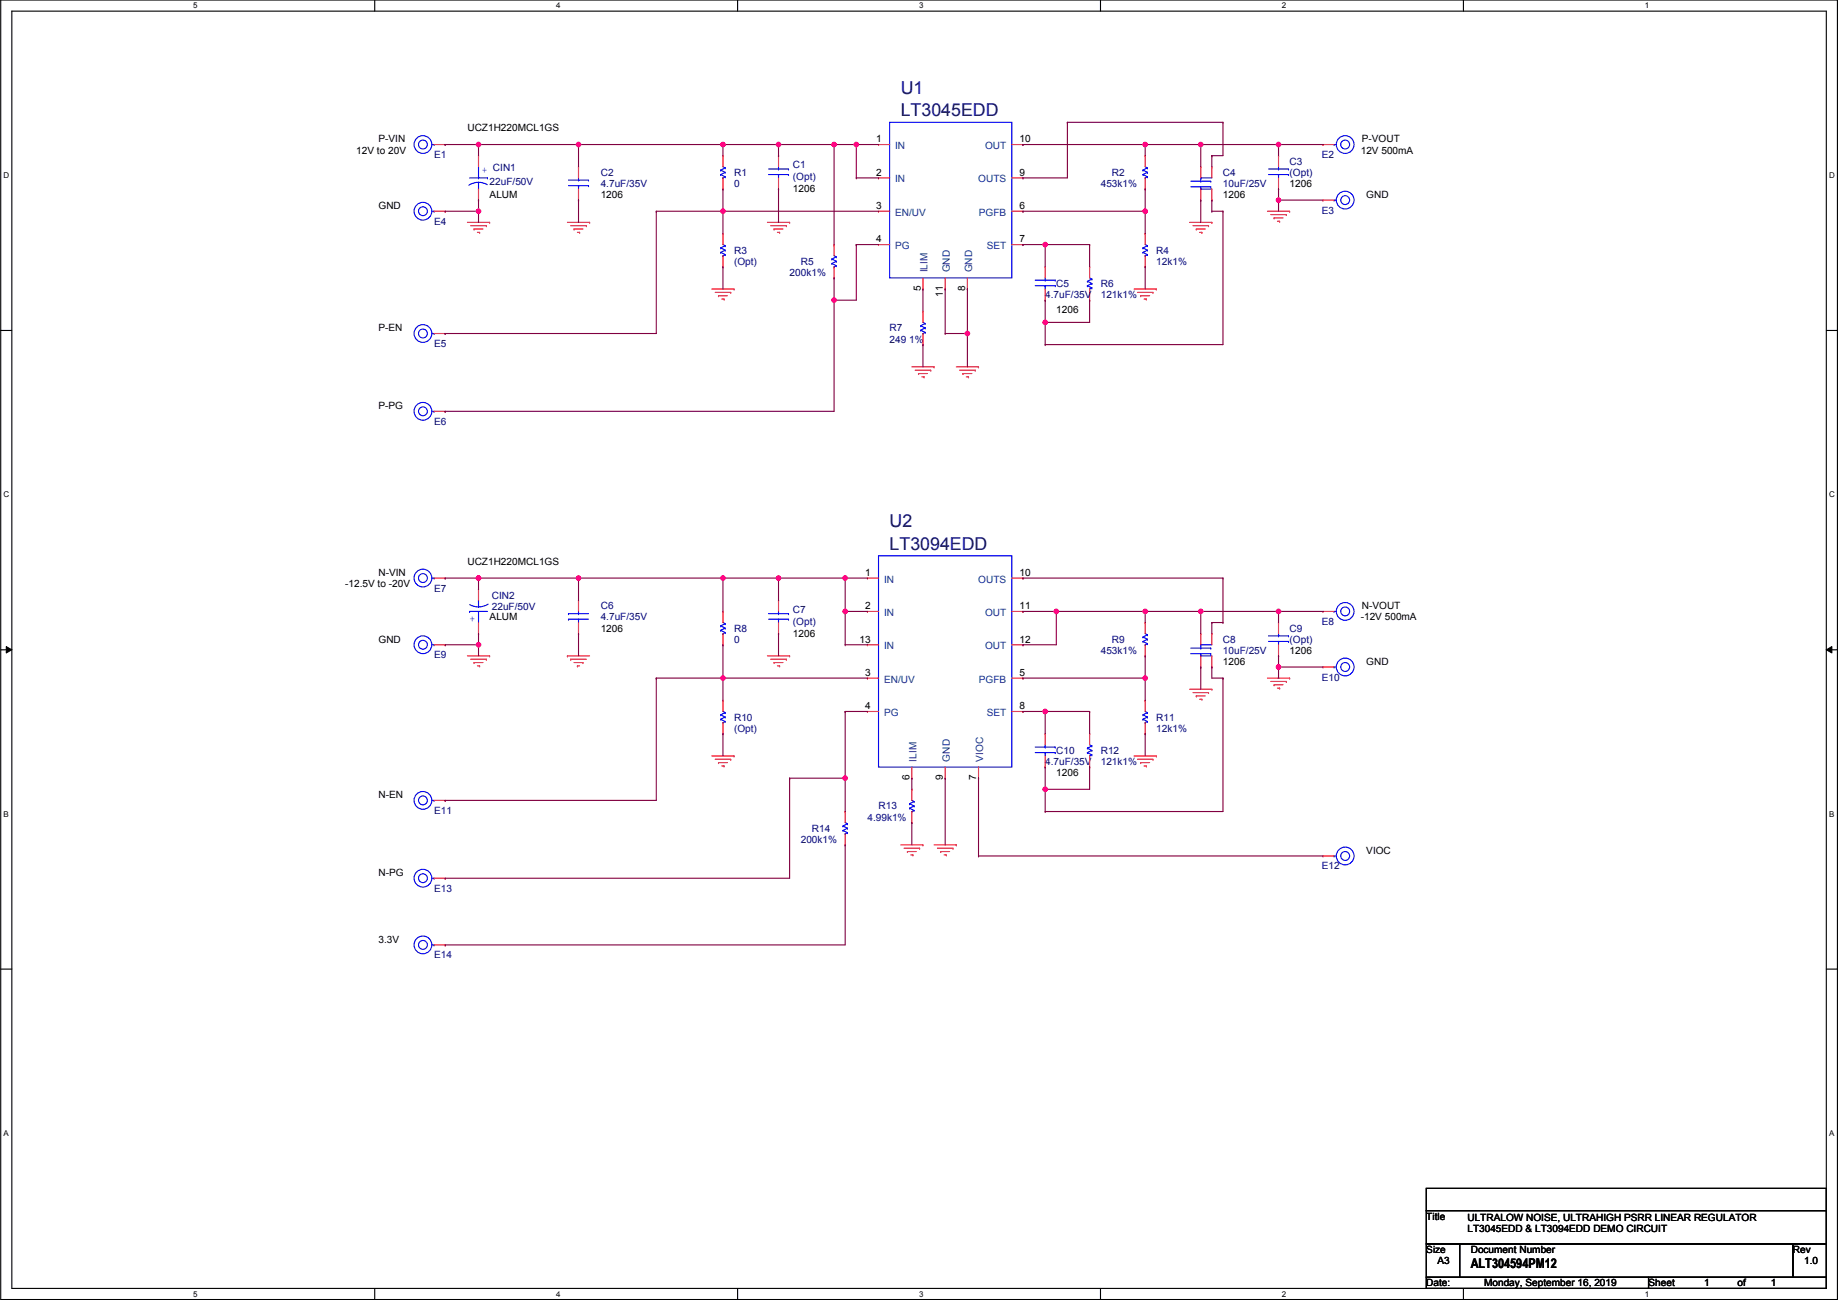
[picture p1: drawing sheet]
<svg xmlns="http://www.w3.org/2000/svg" width="420mm" height="297mm" viewBox="0 0 420 297" stroke-linecap="round" stroke-linejoin="round" font-family="sans-serif">
<path d="M.2 0h419.8v296.9h-419.8zM2.7 2.5h414.8v291.9h-414.8z" fill="none" stroke="#000" stroke-width=".25"/>
<g fill="#fff">
<path d="M44.2 .3h1v2h-1z"/>
<path d="M44.2 294.6h1v2.1h-1z"/>
</g>
<path d="M85.7 0v2.5M85.7 294.4v2.5" fill="none" stroke="#000" stroke-width=".25"/>
<g fill="#fff">
<path d="M127.1 .3h1v2h-1z"/>
<path d="M127.1 294.6h1v2.1h-1z"/>
</g>
<path d="M168.6 0v2.5M168.6 294.4v2.5" fill="none" stroke="#000" stroke-width=".25"/>
<g fill="#fff">
<path d="M210.1 .3h1v2h-1z"/>
<path d="M210.1 294.6h1v2.1h-1z"/>
</g>
<path d="M251.6 0v2.5M251.6 294.4v2.5" fill="none" stroke="#000" stroke-width=".25"/>
<g fill="#fff">
<path d="M293 .3h1.1v2h-1.1z"/>
<path d="M293 294.6h1.1v2.1h-1.1z"/>
</g>
<path d="M334.5 0v2.5M334.5 294.4v2.5" fill="none" stroke="#000" stroke-width=".25"/>
<g fill="#fff">
<path d="M376 .3h1v2h-1z"/>
<path d="M376 294.6h1v2.1h-1z"/>
<path d="M.8 39h1.3v2.1h-1.3z"/>
<path d="M418.1 39h1.3v2.1h-1.3z"/>
<path d="M.8 112h1.3v2h-1.3z"/>
<path d="M418.1 112h1.3v2h-1.3z"/>
</g>
<path d="M.2 75.5h2.5M417.5 75.5h2.5" fill="none" stroke="#000" stroke-width=".25"/>
<g fill="#fff">
<path d="M.8 184.9h1.2v2.1h-1.2z"/>
<path d="M418.1 184.9h1.2v2.1h-1.2z"/>
</g>
<path d="M.2 148.5h2.5M417.5 148.5h2.5" fill="none" stroke="#000" stroke-width=".25"/>
<path d="M1.4 147.7l1.3 .8-1.3 .7zM417.5 148.5l1.3-.8v1.5z" fill="#000"/>
<path d="M1.4 147.7l1.3 .8-1.3 .7zM417.5 148.5l1.3-.8v1.5z" fill="none" stroke="#000" stroke-width=".23"/>
<g fill="#fff">
<path d="M.8 257.9h1.2v2h-1.2z"/>
<path d="M418.1 257.9h1.2v2h-1.2z"/>
</g>
<path d="M.2 221.4h2.5M417.5 221.4h2.5M326 271.5h91.5v5.1h-91.5zM326 276.6h91.5v7.6h-91.5zM326 284.2h7.7v7.7h-7.7zM326 291.9h50.8v2.5h-50.8zM333.7 284.2h76.2v7.7h-76.2zM376.8 291.9h40.7v2.5h-40.7zM409.9 284.2h7.6v7.7h-7.6z" fill="none" stroke="#000" stroke-width=".25"/>
<g fill="none" stroke="#f00" stroke-width=".25">
<path d="M99.2 33h2.6M101.8 33h.1M109.4 35.6h.1M109.4 35.6v2.5M132.2 38.1h.1M132.2 38.1v2.5M165.3 35.6h.1M165.3 35.6v2.5M178 35.6h.1M178 35.6v2.5M200.8 33h.1M200.8 33h2.6"/>
<path d="M231.3 33h2.5M233.8 33h.1M261.8 35.6h.1M261.8 35.6v2.5M274.5 38.1h.1M274.5 38.1v2.5M277 38.1h.1M277 38.1v2.5M292.3 35.6h.1M292.3 35.6v2.5M302.4 33h.1M302.4 33h2.6"/>
<path d="M99.2 48.3h2.6M101.8 48.3h.1M106.8 50.8h5.1M107.6 51.6h3.6M108.4 52.3h.1M108.4 52.3h2M109.1 53.1h.5M109.4 45.7h.1M109.4 43.2v2.5M109.6 53.1h.1M111.2 51.6h.1M111.9 50.8h.1"/>
<path d="M129.7 50.8h5.1M130.5 51.6h3.5M131.2 52.3h.1M131.2 52.3h2.1M132 53.1h.5M132.2 45.7h.1M132.2 43.2v2.5M132.5 53.1h.1M134 51.6h.1M134.8 50.8h.1M165.3 53.3h.1M165.3 43.2h.1"/>
<path d="M165.3 40.6v2.6M165.3 53.3v2.6M165.3 58.4v2.6M175.4 50.8h5.1M176.2 51.6h3.5M176.9 52.3h.1M176.9 52.3h2.1M177.7 53.1h.5M178 43.2h.1M178 40.6v2.6M178.2 53.1h.1M179.7 51.6h.1"/>
<path d="M180.5 50.8h.1M190.7 55.9h.1M190.7 55.9v2.5M200.8 40.6h.1M200.8 48.3h.1M200.8 55.9h.1M200.8 48.3h2.6M200.8 40.6h2.6M200.8 55.9h2.6M231.3 48.3h2.5M231.3 40.6h2.5M231.3 55.9h2.5"/>
<path d="M233.8 40.6h.1M233.8 55.9h.1M233.8 48.3h.1M261.8 53.3h.1M261.8 43.2h.1M261.8 40.6v2.6M261.8 53.3v2.6M261.8 58.4v2.6M271.9 50.8h5.1M272.7 51.6h3.6M273.5 52.3h.1M273.5 52.3h2"/>
<path d="M274.2 53.1h.5M274.5 45.7h.1M274.5 43.2v2.5M274.7 53.1h.1M276.3 51.6h.1M277 50.8h.1M277 45.7h.1M277 43.2v2.5M289.7 48.3h5.1M290.5 49h3.5M291.2 49.8h.1M291.2 49.8h2.1"/>
<path d="M292 50.6h.5M292.3 43.2h.1M292.3 40.6v2.6M292.5 50.6h.1M294 49h.1M294.8 48.3h.1M302.4 45.7h.1M302.4 45.7h2.6M99.2 76.2h2.6M101.8 76.2h.1M162.7 66h5.1M163.5 66.8h3.5"/>
<path d="M164.2 67.6h.1M164.2 67.6h2.1M165 68.3h.5M165.3 61h.1M165.5 68.3h.1M167 66.8h.1M167.8 66h.1M190.7 63.5h.1M190.7 61v2.5M211 71.1h.1M211 78.7h.1M211 66h.1"/>
<path d="M211 63.5v2.5M211 71.1v2.6M211 76.2v2.5M216.1 66h.1M216.1 63.5v2.5M221.1 66h.1M221.1 63.5v2.5M238.9 61h.1M238.9 68.6h.1M238.9 61v2.5M238.9 66v2.6M249.1 61h.1"/>
<path d="M249.1 68.6h.1M249.1 61v2.5M249.1 66v2.6M259.2 66h5.1M260 66.8h3.6M260.8 67.6h.1M260.8 67.6h2M261.5 68.3h.5M261.8 61h.1M262 68.3h.1M263.6 66.8h.1M264.3 66h.1"/>
<path d="M99.2 94h2.6M101.8 94h.1M208.4 83.8h5.1M209.2 84.6h3.6M210 85.4h.1M210 85.4h2M210.7 86.1h.5M211.2 86.1h.1M212.8 84.6h.1M213.5 83.8h.1M218.6 83.8h5.1M219.4 84.6h3.5"/>
<path d="M220.1 85.4h.1M220.1 85.4h2.1M220.9 86.1h.5M221.4 86.1h.1M222.9 84.6h.1M223.7 83.8h.1M99.2 132.1h2.6M101.8 132.1h.1M109.4 134.6h.1M109.4 134.6v2.6M132.2 137.2h.1M132.2 137.2v2.5"/>
<path d="M165.3 139.7h.1M165.3 139.7v2.5M178 137.2h.1M178 137.2v2.5M198.3 132.1h.1M198.3 139.7h.1M198.3 139.7h2.5M198.3 132.1h2.5M231.3 139.7h2.5M231.3 132.1h2.5M233.8 132.1h.1M233.8 139.7h.1"/>
<path d="M302.4 139.7h.1M302.4 139.7h2.6M99.2 147.3h2.6M101.8 147.3h.1M106.8 149.9h5.1M107.6 150.6h3.6M108.4 151.4h.1M108.4 151.4h2M109.1 152.2h.5M109.4 144.8h.1M109.4 142.2v2.6M109.6 152.2h.1"/>
<path d="M111.2 150.6h.1M111.9 149.9h.1M129.7 149.9h.1M129.7 149.9h5.1M130.5 150.6h.1M130.5 150.6h3.5M131.2 151.4h2.1M132 152.2h.1M132 152.2h.5M132.2 144.8h.1M132.2 142.2v2.6M133.3 151.4h.1"/>
<path d="M165.3 147.3h.1M165.3 144.8v2.5M175.4 149.9h5.1M176.2 150.6h3.5M176.9 151.4h.1M176.9 151.4h2.1M177.7 152.2h.5M178 144.8h.1M178 142.2v2.6M178.2 152.2h.1M179.7 150.6h.1M180.5 149.9h.1"/>
<path d="M198.3 154.9h.1M198.3 147.3h.1M198.3 154.9h2.5M198.3 147.3h2.5M231.3 154.9h2.5M231.3 147.3h2.5M233.8 147.3h.1M233.8 154.9h.1M261.8 142.2h.1M261.8 149.9h.1M261.8 142.2v2.6M261.8 147.3v2.6"/>
<path d="M271.9 157.5h5.1M272.7 158.2h3.6M273.5 159h.1M273.5 159h2M274.2 159.8h.5M274.5 152.4h.1M274.5 144.8h.1M274.5 144.8v2.5M274.5 149.9v2.5M274.7 159.8h.1M276.3 158.2h.1M277 157.5h.1"/>
<path d="M277 152.4h.1M277 144.8h.1M277 144.8v2.5M277 149.9v2.5M289.7 154.9h5.1M290.5 155.7h3.5M291.2 156.5h.1M291.2 156.5h2.1M292 157.2h.5M292.3 142.2h.1M292.3 149.9h.1M292.3 142.2v2.6"/>
<path d="M292.3 147.3v2.6M292.5 157.2h.1M294 155.7h.1M294.8 154.9h.1M302.4 152.4h.1M302.4 152.4h2.6M162.7 172.7h5.1M163.5 173.5h3.5M164.2 174.3h.1M164.2 174.3h2.1M165 175h.5M165.3 160h.1"/>
<path d="M165.3 167.6h.1M165.3 160v2.6M165.3 165.1v2.5M165.5 175h.1M167 173.5h.1M167.8 172.7h.1M198.3 162.6h.1M198.3 162.6h2.5M208.4 177.8h.1M208.4 175.3v2.5M216.1 177.8h.1M216.1 175.3v2.5"/>
<path d="M223.7 177.8h.1M223.7 175.3v2.5M231.3 162.6h2.5M233.8 162.6h.1M238.9 167.6h.1M238.9 175.3h.1M238.9 167.6v2.6M238.9 172.7v2.6M249.1 167.6h.1M249.1 175.3h.1M249.1 167.6v2.6M249.1 172.7v2.6"/>
<path d="M259.2 172.7h5.1M260 173.5h3.6M260.8 174.3h.1M260.8 174.3h2M261.5 175h.5M261.8 160h.1M261.8 167.6h.1M261.8 160v2.6M261.8 165.1v2.5M262 175h.1M263.6 173.5h.1M264.3 172.7h.1"/>
<path d="M99.2 182.9h2.6M101.8 182.9h.1M193.2 185.4h.1M193.2 193h.1M193.2 185.4v2.6M193.2 190.5v2.5M205.9 193h5.1M206.7 193.8h3.5M207.4 194.6h.1M207.4 194.6h2.1M208.2 195.3h.5M208.4 180.3h.1"/>
<path d="M208.4 188h.1M208.4 180.3v2.6M208.4 185.4v2.6M208.7 195.3h.1M210.2 193.8h.1M211 193h.1M213.5 193h5.1M214.3 193.8h3.5M215 194.6h.1M215 194.6h2.1M215.8 195.3h.5M216.3 195.3h.1"/>
<path d="M217.8 193.8h.1M218.6 193h.1M302.4 195.6h.1M302.4 195.6h2.6M99.2 215.9h2.6M99.2 200.7h2.6M101.8 215.9h.1M101.8 200.7h.1"/>
</g>
<g fill="none" stroke="#00f" stroke-width=".25">
<path d="M98.7 33h.5M99.2 33h.1M109.4 38.1v2.5M164.8 38.9h.1M164.8 39.9h.1M164.8 38.9l1 .5M164.8 39.9l1 .5M165.3 38.1l.5 .3M165.8 38.4h.1M165.8 39.4h.1M165.8 38.4l-1 .5M165.8 39.4l-1 .5"/>
<path d="M175.7 39.9h4.6M175.7 38.6h4.6M178 38.6h.1M178 39.9h.1M178 38.1v.5M178 39.9v.7M180.3 39.9h.1M180.3 38.6h.1M203.4 27.9h27.9v35.6h-27.9zM261.3 38.9h.1M261.3 39.9h.1M261.3 38.9l1 .5"/>
<path d="M261.3 39.9l1 .5M261.8 38.1l.5 .3M262.3 38.4h.1M262.3 39.4h.1M262.3 38.4l-1 .5M262.3 39.4l-1 .5M290 39.9h4.6M290 38.6h4.6M292.3 38.6h.1M292.3 39.9h.1M292.3 38.1v.5M292.3 39.9v.7"/>
<path d="M294.6 39.9h.1M294.6 38.6h.1M305 33h.1M305 33h.5M98.7 48.3h.5M99.2 48.3h.1M107.4 40.6h4M109.4 43.2h.1M109.4 40.6h.1M109.4 41.7l1.2 .2 .8 .3M109.4 41.7l-1.4 .2-.8 .4M109.4 41.7v1.5"/>
<path d="M111.4 40.6h.1M130 42.4h4.5M130 41.2h4.5M132.2 41.2h.1M132.2 42.4h.1M132.2 40.6v.6M132.2 42.4v.8M134.5 42.4h.1M134.5 41.2h.1M164.8 56.6h.1M164.8 57.7h.1M164.8 56.6l1 .6"/>
<path d="M164.8 57.7l1 .5M165.3 58.4h.1M165.3 40.6h.1M165.3 55.9l.5 .2M165.8 56.1h.1M165.8 57.2h.1M165.8 58.2h.1M165.8 40.4h.1M165.8 56.1l-1 .5M165.8 57.2l-1 .5M165.8 58.2l-.5 .2M165.8 40.4l-.5 .2"/>
<path d="M190.2 59.2h.1M190.2 59.2l1 .5M190.7 58.4l.5 .3M191.2 58.7h.1M191.2 59.7h.1M191.2 58.7l-1 .5M191.2 59.7l-1 .5M261.3 56.6h.1M261.3 57.7h.1M261.3 56.6l1 .6M261.3 57.7l1 .5M261.8 58.4h.1"/>
<path d="M261.8 40.6h.1M261.8 55.9l.5 .2M262.3 56.1h.1M262.3 57.2h.1M262.3 58.2h.1M262.3 40.4h.1M262.3 56.1l-1 .5M262.3 57.2l-1 .5M262.3 58.2l-.5 .2M262.3 40.4l-.5 .2M272.2 41.4h4.6M272.2 42.7h4.6"/>
<path d="M274.5 42.7h.1M274.5 41.4h.1M274.5 43.2h.1M274.5 40.6h.1M274.5 40.6h2.5M274.5 40.6v.8M274.5 42.7v.5M274.5 43.2h2.5M276.8 41.4h.1M276.8 42.7h.1M305 45.7h.1M305 45.7h.5"/>
<path d="M98.7 76.2h.5M99.2 76.2h.1M190.2 60.2h.1M190.2 60.2l1 .5M190.7 61h.1M191.2 60.7h.1M191.2 60.7l-.5 .3M210.5 74.4h.1M210.5 75.4h.1M210.5 74.4l1 .5M210.5 75.4l1 .6M211 76.2h.1"/>
<path d="M211 73.7l.5 .2M211.5 73.9h.1M211.5 74.9h.1M211.5 76h.1M211.5 73.9l-1 .5M211.5 74.9l-1 .5M211.5 76l-.5 .2M236.6 65.3h4.6M236.6 64h4.6M238.9 64h.1M238.9 65.3h.1M238.9 63.5v.5"/>
<path d="M238.9 65.3v.7M241.2 65.3h.1M241.2 64h.1M248.6 64.3h.1M248.6 65.3h.1M248.6 64.3l1 .5M248.6 65.3l1 .5M249.1 66h.1M249.1 63.5l.5 .3M249.6 63.8h.1M249.6 64.8h.1M249.6 65.8h.1"/>
<path d="M249.6 63.8l-1 .5M249.6 64.8l-1 .5M249.6 65.8l-.5 .2M98.7 94h.5M99.2 94h.1M98.7 132.1h.5M99.2 132.1h.1M107.4 139.7h.1M107.4 139.7h4M107.4 138.1l1.1 .5 .9 .1M109.4 137.2h.1M109.4 139.7h.1"/>
<path d="M109.4 137.2v1.5M109.4 139.7v2.5M111.6 138l-.9 .4-1.3 .3M132.2 139.7v.5M178 139.7v.5M200.8 127h30.5v48.3h-30.5zM305 139.7h.1M305 139.7h.5M98.7 147.3h.5M99.2 147.3h.1M130 141.5h.1M130 140.2h.1"/>
<path d="M130 141.5h4.5M130 140.2h4.5M132.2 140.2h.1M132.2 141.5h.1M132.2 141.5v.7M164.8 143h.1M164.8 144h.1M164.8 143l1 .5M164.8 144l1 .5M165.3 144.8h.1M165.3 142.2l.5 .3M165.8 142.5h.1"/>
<path d="M165.8 143.5h.1M165.8 144.5h.1M165.8 142.5l-1 .5M165.8 143.5l-1 .5M165.8 144.5l-.5 .3M175.7 141.5h4.6M175.7 140.2h4.6M178 140.2h.1M178 141.5h.1M178 141.5v.7M180.3 141.5h.1M180.3 140.2h.1"/>
<path d="M261.3 145.5h.1M261.3 146.6h.1M261.3 145.5l1 .6M261.3 146.6l1 .5M261.8 147.3h.1M261.8 144.8l.5 .2M262.3 145h.1M262.3 146.1h.1M262.3 147.1h.1M262.3 145l-1 .5M262.3 146.1l-1 .5M262.3 147.1l-.5 .2"/>
<path d="M272.2 148.1h4.6M272.2 149.4h4.6M274.5 149.4h.1M274.5 148.1h.1M274.5 149.9h.1M274.5 147.3h.1M274.5 147.3h2.5M274.5 147.3v.8M274.5 149.4v.5M274.5 149.9h2.5M276.8 148.1h.1M276.8 149.4h.1"/>
<path d="M290 146.6h4.6M290 145.3h4.6M292.3 145.3h.1M292.3 146.6h.1M292.3 144.8v.5M292.3 146.6v.7M294.6 146.6h.1M294.6 145.3h.1M305 152.4h.1M305 152.4h.5M164.8 163.3h.1M164.8 164.3h.1"/>
<path d="M164.8 163.3l1 .5M164.8 164.3l1 .6M165.3 165.1h.1M165.3 162.6l.5 .2M165.8 162.8h.1M165.8 163.8h.1M165.8 164.9h.1M165.8 162.8l-1 .5M165.8 163.8l-1 .5M165.8 164.9l-.5 .2M236.6 172h4.6M236.6 170.7h4.6"/>
<path d="M238.9 170.7h.1M238.9 172h.1M238.9 170.2v.5M238.9 172v.7M241.2 172h.1M241.2 170.7h.1M248.6 170.9h.1M248.6 172h.1M248.6 170.9l1 .6M248.6 172l1 .5M249.1 172.7h.1M249.1 170.2l.5 .2"/>
<path d="M249.6 170.4h.1M249.6 171.5h.1M249.6 172.5h.1M249.6 170.4l-1 .5M249.6 171.5l-1 .5M249.6 172.5l-.5 .2M261.3 163.3h.1M261.3 164.3h.1M261.3 163.3l1 .5M261.3 164.3l1 .6M261.8 165.1h.1M261.8 162.6l.5 .2"/>
<path d="M262.3 162.8h.1M262.3 163.8h.1M262.3 164.9h.1M262.3 162.8l-1 .5M262.3 163.8l-1 .5M262.3 164.9l-.5 .2M98.7 182.9h.5M99.2 182.9h.1M192.7 188.7h.1M192.7 189.7h.1M192.7 188.7l1 .5M192.7 189.7l1 .6"/>
<path d="M193.2 190.5h.1M193.2 188l.5 .2M193.7 188.2h.1M193.7 189.2h.1M193.7 190.3h.1M193.7 188.2l-1 .5M193.7 189.2l-1 .5M193.7 190.3l-.5 .2M207.9 183.6h.1M207.9 184.7h.1M207.9 183.6l1.1 .6M207.9 184.7l1.1 .5"/>
<path d="M208.4 185.4h.1M208.4 182.9l.6 .2M209 183.1h.1M209 184.2h.1M209 185.2h.1M209 183.1l-1.1 .5M209 184.2l-1.1 .5M209 185.2l-.6 .2M305 195.6h.1M305 195.6h.5M98.7 215.9h.5M98.7 200.7h.5"/>
<path d="M99.2 215.9h.1M99.2 200.7h.1"/>
<circle cx="96.7" cy="33" r="2.03"/>
<circle cx="96.7" cy="33" r="1.01"/>
<circle cx="307.5" cy="33" r="2.03"/>
<circle cx="307.5" cy="33" r="1.01"/>
<circle cx="96.7" cy="48.3" r="2.03"/>
<circle cx="96.7" cy="48.3" r="1.01"/>
<circle cx="307.5" cy="45.7" r="2.03"/>
<circle cx="307.5" cy="45.7" r="1.01"/>
<circle cx="96.7" cy="76.2" r="2.03"/>
<circle cx="96.7" cy="76.2" r="1.01"/>
<circle cx="96.7" cy="94" r="2.03"/>
<circle cx="96.7" cy="94" r="1.01"/>
<circle cx="96.7" cy="132.1" r="2.03"/>
<circle cx="96.7" cy="132.1" r="1.01"/>
<circle cx="307.5" cy="139.7" r="2.03"/>
<circle cx="307.5" cy="139.7" r="1.01"/>
<circle cx="96.7" cy="147.3" r="2.03"/>
<circle cx="96.7" cy="147.3" r="1.01"/>
<circle cx="307.5" cy="152.4" r="2.03"/>
<circle cx="307.5" cy="152.4" r="1.01"/>
<circle cx="96.7" cy="182.9" r="2.03"/>
<circle cx="96.7" cy="182.9" r="1.01"/>
<circle cx="307.5" cy="195.6" r="2.03"/>
<circle cx="307.5" cy="195.6" r="1.01"/>
<circle cx="96.7" cy="200.7" r="2.03"/>
<circle cx="96.7" cy="215.9" r="2.03"/>
<circle cx="96.7" cy="215.9" r="1.01"/>
<circle cx="96.7" cy="200.7" r="1.01"/>
</g>
<path d="M190.7 33h.1M190.7 33h5M195.7 33h.1M195.7 33v7.6M195.7 40.6h.1M195.7 40.6h5.1" fill="none" stroke="#800040" stroke-width=".25"/>
<circle cx="195.7" cy="33" r=".5" fill="#f0f"/>
<circle cx="195.7" cy="33" r=".5" fill="none" stroke="#f0f" stroke-width=".25"/>
<g fill="none" stroke="#800040" stroke-width=".25">
<path d="M195.7 33h.1M195.7 33h5.1M233.8 33h.1M233.8 33h28M274.5 33h.1M274.5 33v5.1M233.8 40.6h.1M233.8 48.3h.1M233.8 40.6h10.2M233.8 48.3h28M238.9 55.9h.1M238.9 55.9h10.2"/>
<path d="M211 66h.1M211 78.7h.1M211 66v5.1M211 78.7v5.1M238.9 73.7h.1M238.9 73.7v5M101.8 94h.1M101.8 94h88.9"/>
</g>
<circle cx="261.8" cy="48.3" r=".5" fill="#f0f"/>
<circle cx="261.8" cy="48.3" r=".5" fill="none" stroke="#f0f" stroke-width=".25"/>
<path d="M261.8 33h.1M261.8 33v2.6M261.8 33h12.7M261.8 48.3h.1M261.8 48.3v5" fill="none" stroke="#800040" stroke-width=".25"/>
<circle cx="274.5" cy="33" r=".5" fill="#f0f"/>
<circle cx="274.5" cy="33" r=".5" fill="none" stroke="#f0f" stroke-width=".25"/>
<circle cx="261.8" cy="33" r=".5" fill="#f0f"/>
<circle cx="261.8" cy="33" r=".5" fill="none" stroke="#f0f" stroke-width=".25"/>
<path d="M292.3 33h.1M292.3 33h10.1M216.1 76.2h.1M216.1 76.2h5M221.1 76.2h.1M221.1 76.2v7.6M261.8 61h.1M261.8 61v5" fill="none" stroke="#800040" stroke-width=".25"/>
<circle cx="292.3" cy="33" r=".5" fill="#f0f"/>
<circle cx="292.3" cy="33" r=".5" fill="none" stroke="#f0f" stroke-width=".25"/>
<path d="M238.9 73.7h.1M238.9 68.6h.1M238.9 73.7h10.2M238.9 68.6v5.1" fill="none" stroke="#800040" stroke-width=".25"/>
<circle cx="238.9" cy="73.7" r=".5" fill="#f0f"/>
<circle cx="238.9" cy="73.7" r=".5" fill="none" stroke="#f0f" stroke-width=".25"/>
<path d="M178 33h.1M178 33h12.7M249.1 55.9h.1M249.1 55.9v5.1M249.1 68.6h.1M249.1 68.6v5.1" fill="none" stroke="#800040" stroke-width=".25"/>
<circle cx="178" cy="33" r=".5" fill="#f0f"/>
<circle cx="178" cy="33" r=".5" fill="none" stroke="#f0f" stroke-width=".25"/>
<path d="M233.8 55.9h.1M233.8 55.9h5.1M238.9 55.9h.1M238.9 55.9v5.1" fill="none" stroke="#800040" stroke-width=".25"/>
<circle cx="238.9" cy="55.9" r=".5" fill="#f0f"/>
<circle cx="238.9" cy="55.9" r=".5" fill="none" stroke="#f0f" stroke-width=".25"/>
<path d="M216.1 66h.1M216.1 66v10.2M221.1 66h.1M221.1 66v10.2M238.9 78.7h.1M238.9 78.7h40.7" fill="none" stroke="#800040" stroke-width=".25"/>
<circle cx="221.1" cy="76.2" r=".5" fill="#f0f"/>
<circle cx="221.1" cy="76.2" r=".5" fill="none" stroke="#f0f" stroke-width=".25"/>
<path d="M190.7 33h.1M190.7 33v22.9M277 48.3h.1M277 45.7h.1M277 48.3h2.6M277 45.7v2.6" fill="none" stroke="#800040" stroke-width=".25"/>
<circle cx="190.7" cy="33" r=".5" fill="#f0f"/>
<circle cx="190.7" cy="33" r=".5" fill="none" stroke="#f0f" stroke-width=".25"/>
<g fill="none" stroke="#800040" stroke-width=".25">
<path d="M244 27.9h.1M244 27.9v12.7M244 27.9h35.6M277 35.6h.1M277 35.6v2.5M279.6 27.9h.1M279.6 27.9v7.7h-2.6M195.7 55.9h.1M195.7 55.9v12.7h-5M195.7 55.9h5.1M274.5 45.7h.1M274.5 45.7v5.1"/>
<path d="M292.3 45.7h.1M292.3 43.2h.1M292.3 45.7h10.1M292.3 43.2v2.5M190.7 68.6h.1M190.7 63.5h.1M190.7 63.5v30.5"/>
</g>
<circle cx="190.7" cy="68.6" r=".5" fill="#f0f"/>
<circle cx="190.7" cy="68.6" r=".5" fill="none" stroke="#f0f" stroke-width=".25"/>
<path d="M274.5 33h.1M274.5 33h17.8M292.3 45.7h.1M292.3 45.7v2.6" fill="none" stroke="#800040" stroke-width=".25"/>
<circle cx="292.3" cy="45.7" r=".5" fill="#f0f"/>
<circle cx="292.3" cy="45.7" r=".5" fill="none" stroke="#f0f" stroke-width=".25"/>
<path d="M165.3 33h.1M165.3 33h12.7M292.3 33h.1M292.3 33v2.6M279.6 48.3h.1M279.6 48.3v30.4" fill="none" stroke="#800040" stroke-width=".25"/>
<circle cx="165.3" cy="33" r=".5" fill="#f0f"/>
<circle cx="165.3" cy="33" r=".5" fill="none" stroke="#f0f" stroke-width=".25"/>
<path d="M150 48.3h.1M150 48.3v27.9M165.3 48.3h.1M165.3 48.3h35.5" fill="none" stroke="#800040" stroke-width=".25"/>
<circle cx="165.3" cy="48.3" r=".5" fill="#f0f"/>
<circle cx="165.3" cy="48.3" r=".5" fill="none" stroke="#f0f" stroke-width=".25"/>
<path d="M101.8 48.3h.1M101.8 48.3h7.6" fill="none" stroke="#800040" stroke-width=".25"/>
<circle cx="109.4" cy="48.3" r=".5" fill="#f0f"/>
<circle cx="109.4" cy="48.3" r=".5" fill="none" stroke="#f0f" stroke-width=".25"/>
<path d="M101.8 33h.1M101.8 33h30.4M109.4 33h.1M109.4 33v2.6" fill="none" stroke="#800040" stroke-width=".25"/>
<circle cx="109.4" cy="33" r=".5" fill="#f0f"/>
<circle cx="109.4" cy="33" r=".5" fill="none" stroke="#f0f" stroke-width=".25"/>
<path d="M132.2 33h.1M132.2 33v5.1M132.2 33h33.1M109.4 48.3h.1M109.4 48.3v2.5M132.2 45.7h.1M132.2 45.7v5.1" fill="none" stroke="#800040" stroke-width=".25"/>
<circle cx="132.2" cy="33" r=".5" fill="#f0f"/>
<circle cx="132.2" cy="33" r=".5" fill="none" stroke="#f0f" stroke-width=".25"/>
<path d="M193.2 139.7h.1M193.2 132.1h.1M193.2 139.7h5.1M193.2 132.1v7.6" fill="none" stroke="#800040" stroke-width=".25"/>
<circle cx="193.2" cy="139.7" r=".5" fill="#f0f"/>
<circle cx="193.2" cy="139.7" r=".5" fill="none" stroke="#f0f" stroke-width=".25"/>
<path d="M178 132.1h.1M178 132.1h15.2" fill="none" stroke="#800040" stroke-width=".25"/>
<circle cx="193.2" cy="132.1" r=".5" fill="#f0f"/>
<circle cx="193.2" cy="132.1" r=".5" fill="none" stroke="#f0f" stroke-width=".25"/>
<circle cx="178" cy="132.1" r=".5" fill="#f0f"/>
<circle cx="178" cy="132.1" r=".5" fill="none" stroke="#f0f" stroke-width=".25"/>
<path d="M193.2 132.1h.1M193.2 132.1h5.1M238.9 162.6h.1M238.9 162.6h10.2M101.8 200.7h.1M101.8 200.7h78.7" fill="none" stroke="#800040" stroke-width=".25"/>
<circle cx="238.9" cy="162.6" r=".5" fill="#f0f"/>
<circle cx="238.9" cy="162.6" r=".5" fill="none" stroke="#f0f" stroke-width=".25"/>
<path d="M274.5 139.7h.1M274.5 139.7v5.1M261.8 154.9h.1M261.8 154.9v5.1M208.4 188h.1M208.4 188v5M238.9 180.3h.1M238.9 180.3v5.1" fill="none" stroke="#800040" stroke-width=".25"/>
<circle cx="261.8" cy="154.9" r=".5" fill="#f0f"/>
<circle cx="261.8" cy="154.9" r=".5" fill="none" stroke="#f0f" stroke-width=".25"/>
<path d="M261.8 139.7h.1M261.8 139.7v2.5M261.8 139.7h12.7M101.8 147.3h.1M101.8 147.3h7.6M261.8 167.6h.1M261.8 167.6v5.1" fill="none" stroke="#800040" stroke-width=".25"/>
<circle cx="109.4" cy="147.3" r=".5" fill="#f0f"/>
<circle cx="109.4" cy="147.3" r=".5" fill="none" stroke="#f0f" stroke-width=".25"/>
<path d="M193.2 139.7h.1M193.2 139.7v7.6M292.3 139.7h.1M292.3 139.7h10.1M178 144.8h.1M178 144.8v5.1M193.2 147.3h.1M193.2 147.3h5.1" fill="none" stroke="#800040" stroke-width=".25"/>
<circle cx="292.3" cy="139.7" r=".5" fill="#f0f"/>
<circle cx="292.3" cy="139.7" r=".5" fill="none" stroke="#f0f" stroke-width=".25"/>
<path d="M238.9 175.3h.1M238.9 175.3v5M238.9 180.3h.1M238.9 180.3h10.2" fill="none" stroke="#800040" stroke-width=".25"/>
<circle cx="238.9" cy="180.3" r=".5" fill="#f0f"/>
<circle cx="238.9" cy="180.3" r=".5" fill="none" stroke="#f0f" stroke-width=".25"/>
<g fill="none" stroke="#800040" stroke-width=".25">
<path d="M233.8 132.1h.1M233.8 132.1h45.8M279.6 132.1h.1M279.6 132.1v10.1M132.2 144.8h.1M132.2 144.8v5.1M165.3 154.9h.1M165.3 154.9h33M277 152.4h.1M277 152.4v2.5h2.6M279.6 154.9h.1M292.3 152.4h.1"/>
<path d="M292.3 149.9h.1M292.3 152.4h10.1M292.3 149.9v2.5M238.9 162.6h.1M238.9 162.6v5M249.1 162.6h.1M249.1 175.3h.1M249.1 162.6v5M249.1 175.3v5M101.8 182.9h.1M101.8 182.9h48.2M238.9 185.4h.1"/>
<path d="M238.9 185.4h40.7"/>
</g>
<circle cx="292.3" cy="152.4" r=".5" fill="#f0f"/>
<circle cx="292.3" cy="152.4" r=".5" fill="none" stroke="#f0f" stroke-width=".25"/>
<path d="M274.5 139.7h.1M274.5 139.7h17.8M274.5 152.4h.1M274.5 152.4v5.1M277 142.2h.1M277 142.2v2.6M277 142.2h2.6M279.6 142.2h.1M193.2 162.6h.1M193.2 162.6v15.2M193.2 162.6h5.1" fill="none" stroke="#800040" stroke-width=".25"/>
<circle cx="274.5" cy="139.7" r=".5" fill="#f0f"/>
<circle cx="274.5" cy="139.7" r=".5" fill="none" stroke="#f0f" stroke-width=".25"/>
<path d="M101.8 132.1h.1M101.8 132.1h7.6M109.4 132.1h.1M109.4 132.1v2.5M292.3 152.4h.1M292.3 152.4v2.5" fill="none" stroke="#800040" stroke-width=".25"/>
<circle cx="109.4" cy="132.1" r=".5" fill="#f0f"/>
<circle cx="109.4" cy="132.1" r=".5" fill="none" stroke="#f0f" stroke-width=".25"/>
<path d="M109.4 132.1h.1M109.4 132.1h22.8M292.3 139.7h.1M292.3 139.7v2.5M279.6 154.9h.1M279.6 154.9v30.5" fill="none" stroke="#800040" stroke-width=".25"/>
<circle cx="109.4" cy="132.1" r=".5" fill="#f0f"/>
<circle cx="109.4" cy="132.1" r=".5" fill="none" stroke="#f0f" stroke-width=".25"/>
<path d="M180.5 177.8h.1M180.5 177.8v22.9M180.5 177.8h12.7M193.2 177.8h.1M193.2 177.8v7.6" fill="none" stroke="#800040" stroke-width=".25"/>
<circle cx="193.2" cy="177.8" r=".5" fill="#f0f"/>
<circle cx="193.2" cy="177.8" r=".5" fill="none" stroke="#f0f" stroke-width=".25"/>
<g fill="none" stroke="#800040" stroke-width=".25">
<path d="M233.8 139.7h.1M233.8 139.7h28M241.5 139.7h.1M241.5 139.7v7.6h-7.7M109.4 147.3h.1M109.4 147.3v2.6M233.8 154.9h.1M233.8 147.3h.1M233.8 154.9h28M208.4 177.8h.1M208.4 177.8v2.5M216.1 177.8h.1"/>
<path d="M216.1 177.8v15.2M223.7 177.8h.1M223.7 177.8v17.8M233.8 162.6h.1M233.8 162.6h5.1M193.2 193h.1M193.2 193v22.9h-91.4M223.7 195.6h.1M223.7 195.6h78.7M101.8 215.9h.1"/>
</g>
<circle cx="261.8" cy="139.7" r=".5" fill="#f0f"/>
<circle cx="261.8" cy="139.7" r=".5" fill="none" stroke="#f0f" stroke-width=".25"/>
<circle cx="241.5" cy="139.7" r=".5" fill="#f0f"/>
<circle cx="241.5" cy="139.7" r=".5" fill="none" stroke="#f0f" stroke-width=".25"/>
<g fill="none" stroke="#800040" stroke-width=".25">
<path d="M150 48.3h15.3M165.3 43.2h.1M165.3 48.3h.1M165.3 43.2v10.1M261.8 43.2h.1M261.8 43.2v5.1M101.8 76.2h.1M101.8 76.2h48.2M165.3 61h.1M165.3 61v5M132.2 132.1h.1M132.2 132.1v5.1"/>
<path d="M165.3 132.1h.1M165.3 132.1v7.6M178 132.1h.1M178 132.1v5.1M165.3 154.9h.1M165.3 154.9v5.1M165.3 167.6h.1M165.3 167.6v5.1"/>
</g>
<circle cx="165.3" cy="154.9" r=".5" fill="#f0f"/>
<circle cx="165.3" cy="154.9" r=".5" fill="none" stroke="#f0f" stroke-width=".25"/>
<g fill="none" stroke="#800040" stroke-width=".25">
<path d="M165.3 33h.1M165.3 33v2.6M178 35.6h.1M178 33v2.6M109.4 45.7h.1M109.4 45.7v2.6M178 43.2h.1M178 43.2v7.6M165.3 132.1h.1M165.3 132.1h12.7M109.4 144.8h.1M109.4 144.8v2.5"/>
<path d="M150 154.9h.1M150 154.9v28M261.8 149.9h.1M261.8 149.9v5"/>
</g>
<circle cx="165.3" cy="132.1" r=".5" fill="#f0f"/>
<circle cx="165.3" cy="132.1" r=".5" fill="none" stroke="#f0f" stroke-width=".25"/>
<path d="M132.2 132.1h.1M132.2 132.1h33.1M150 154.9h.1M165.3 147.3h.1M165.3 147.3v7.6h-15.3" fill="none" stroke="#800040" stroke-width=".25"/>
<circle cx="132.2" cy="132.1" r=".5" fill="#f0f"/>
<circle cx="132.2" cy="132.1" r=".5" fill="none" stroke="#f0f" stroke-width=".25"/>
<circle cx="195.7" cy="33" r=".5" fill="#f0f"/>
<circle cx="195.7" cy="33" r=".5" fill="none" stroke="#f0f" stroke-width=".25"/>
<circle cx="261.8" cy="48.3" r=".5" fill="#f0f"/>
<circle cx="261.8" cy="48.3" r=".5" fill="none" stroke="#f0f" stroke-width=".25"/>
<circle cx="274.5" cy="33" r=".5" fill="#f0f"/>
<circle cx="274.5" cy="33" r=".5" fill="none" stroke="#f0f" stroke-width=".25"/>
<circle cx="261.8" cy="33" r=".5" fill="#f0f"/>
<circle cx="261.8" cy="33" r=".5" fill="none" stroke="#f0f" stroke-width=".25"/>
<circle cx="292.3" cy="33" r=".5" fill="#f0f"/>
<circle cx="292.3" cy="33" r=".5" fill="none" stroke="#f0f" stroke-width=".25"/>
<circle cx="238.9" cy="73.7" r=".5" fill="#f0f"/>
<circle cx="238.9" cy="73.7" r=".5" fill="none" stroke="#f0f" stroke-width=".25"/>
<circle cx="178" cy="33" r=".5" fill="#f0f"/>
<circle cx="178" cy="33" r=".5" fill="none" stroke="#f0f" stroke-width=".25"/>
<circle cx="238.9" cy="55.9" r=".5" fill="#f0f"/>
<circle cx="238.9" cy="55.9" r=".5" fill="none" stroke="#f0f" stroke-width=".25"/>
<circle cx="221.1" cy="76.2" r=".5" fill="#f0f"/>
<circle cx="221.1" cy="76.2" r=".5" fill="none" stroke="#f0f" stroke-width=".25"/>
<circle cx="190.7" cy="33" r=".5" fill="#f0f"/>
<circle cx="190.7" cy="33" r=".5" fill="none" stroke="#f0f" stroke-width=".25"/>
<circle cx="190.7" cy="68.6" r=".5" fill="#f0f"/>
<circle cx="190.7" cy="68.6" r=".5" fill="none" stroke="#f0f" stroke-width=".25"/>
<circle cx="292.3" cy="45.7" r=".5" fill="#f0f"/>
<circle cx="292.3" cy="45.7" r=".5" fill="none" stroke="#f0f" stroke-width=".25"/>
<circle cx="165.3" cy="33" r=".5" fill="#f0f"/>
<circle cx="165.3" cy="33" r=".5" fill="none" stroke="#f0f" stroke-width=".25"/>
<circle cx="165.3" cy="48.3" r=".5" fill="#f0f"/>
<circle cx="165.3" cy="48.3" r=".5" fill="none" stroke="#f0f" stroke-width=".25"/>
<circle cx="109.4" cy="48.3" r=".5" fill="#f0f"/>
<circle cx="109.4" cy="48.3" r=".5" fill="none" stroke="#f0f" stroke-width=".25"/>
<circle cx="109.4" cy="33" r=".5" fill="#f0f"/>
<circle cx="109.4" cy="33" r=".5" fill="none" stroke="#f0f" stroke-width=".25"/>
<circle cx="132.2" cy="33" r=".5" fill="#f0f"/>
<circle cx="132.2" cy="33" r=".5" fill="none" stroke="#f0f" stroke-width=".25"/>
<circle cx="193.2" cy="139.7" r=".5" fill="#f0f"/>
<circle cx="193.2" cy="139.7" r=".5" fill="none" stroke="#f0f" stroke-width=".25"/>
<circle cx="193.2" cy="132.1" r=".5" fill="#f0f"/>
<circle cx="193.2" cy="132.1" r=".5" fill="none" stroke="#f0f" stroke-width=".25"/>
<circle cx="178" cy="132.1" r=".5" fill="#f0f"/>
<circle cx="178" cy="132.1" r=".5" fill="none" stroke="#f0f" stroke-width=".25"/>
<circle cx="238.9" cy="162.6" r=".5" fill="#f0f"/>
<circle cx="238.9" cy="162.6" r=".5" fill="none" stroke="#f0f" stroke-width=".25"/>
<circle cx="261.8" cy="154.9" r=".5" fill="#f0f"/>
<circle cx="261.8" cy="154.9" r=".5" fill="none" stroke="#f0f" stroke-width=".25"/>
<circle cx="109.4" cy="147.3" r=".5" fill="#f0f"/>
<circle cx="109.4" cy="147.3" r=".5" fill="none" stroke="#f0f" stroke-width=".25"/>
<circle cx="292.3" cy="139.7" r=".5" fill="#f0f"/>
<circle cx="292.3" cy="139.7" r=".5" fill="none" stroke="#f0f" stroke-width=".25"/>
<circle cx="238.9" cy="180.3" r=".5" fill="#f0f"/>
<circle cx="238.9" cy="180.3" r=".5" fill="none" stroke="#f0f" stroke-width=".25"/>
<circle cx="292.3" cy="152.4" r=".5" fill="#f0f"/>
<circle cx="292.3" cy="152.4" r=".5" fill="none" stroke="#f0f" stroke-width=".25"/>
<circle cx="274.5" cy="139.7" r=".5" fill="#f0f"/>
<circle cx="274.5" cy="139.7" r=".5" fill="none" stroke="#f0f" stroke-width=".25"/>
<circle cx="109.4" cy="132.1" r=".5" fill="#f0f"/>
<circle cx="109.4" cy="132.1" r=".5" fill="none" stroke="#f0f" stroke-width=".25"/>
<circle cx="109.4" cy="132.1" r=".5" fill="#f0f"/>
<circle cx="109.4" cy="132.1" r=".5" fill="none" stroke="#f0f" stroke-width=".25"/>
<circle cx="193.2" cy="177.8" r=".5" fill="#f0f"/>
<circle cx="193.2" cy="177.8" r=".5" fill="none" stroke="#f0f" stroke-width=".25"/>
<circle cx="261.8" cy="139.7" r=".5" fill="#f0f"/>
<circle cx="261.8" cy="139.7" r=".5" fill="none" stroke="#f0f" stroke-width=".25"/>
<circle cx="241.5" cy="139.7" r=".5" fill="#f0f"/>
<circle cx="241.5" cy="139.7" r=".5" fill="none" stroke="#f0f" stroke-width=".25"/>
<circle cx="165.3" cy="154.9" r=".5" fill="#f0f"/>
<circle cx="165.3" cy="154.9" r=".5" fill="none" stroke="#f0f" stroke-width=".25"/>
<circle cx="165.3" cy="132.1" r=".5" fill="#f0f"/>
<circle cx="165.3" cy="132.1" r=".5" fill="none" stroke="#f0f" stroke-width=".25"/>
<circle cx="132.2" cy="132.1" r=".5" fill="#f0f"/>
<circle cx="132.2" cy="132.1" r=".5" fill="none" stroke="#f0f" stroke-width=".25"/>
<g font-size="4.1" fill="#000080">
<text x="205.9" y="21.5">U1</text>
<text x="205.9" y="26.5">LT3045EDD</text>
<text x="203.4" y="120.5">U2</text>
<text x="203.4" y="125.6">LT3094EDD</text>
</g>
<text font-size="3" x="336.2" y="289.6">ALT304594PM12</text>
<g font-size="2.3">
<text x="81.4" y="35.1">12V to 20V</text>
<text x="86.5" y="32.6">P-VIN</text>
<text x="106.8" y="30">UCZ1H220MCL1GS</text>
<text x="200.3" y="32.5">1</text>
<text x="233.1" y="32.5">10</text>
<text x="311.1" y="35.1">12V 500mA</text>
<text x="311.3" y="32.6">P-VOUT</text>
<text x="200.3" y="40.1">2</text>
<text x="233.1" y="40.1">9</text>
<text x="86.5" y="47.8">GND</text>
<text x="111.9" y="45.3">ALUM</text>
<text x="137.3" y="45.3">1206</text>
<text x="181.3" y="44">1206</text>
<text x="200.3" y="47.8">3</text>
<text x="233.1" y="47.8">6</text>
<text x="279.6" y="45.3">1206</text>
<text x="294.8" y="42.7">1206</text>
<text x="312.3" y="45.3">GND</text>
<text x="200.3" y="55.4">4</text>
<text x="233.1" y="55.4">7</text>
<text x="210.5" y="66.6" transform="rotate(-90 210.5 66.6)">5</text>
<text x="215.6" y="67.8" transform="rotate(-90 215.6 67.8)">11</text>
<text x="220.6" y="66.6" transform="rotate(-90 220.6 66.6)">8</text>
<text x="241.5" y="71.4">1206</text>
<text x="86.5" y="75.7">P-EN</text>
<text x="86.5" y="93.5">P-PG</text>
<text x="86.5" y="131.6">N-VIN</text>
<text x="106.8" y="129.1">UCZ1H220MCL1GS</text>
<text x="197.8" y="131.6">1</text>
<text x="233.1" y="131.6">10</text>
<text x="78.9" y="134.2">-12.5V to -20V</text>
<text x="111.9" y="141.8">ALUM</text>
<text x="197.8" y="139.2">2</text>
<text x="233.1" y="139.2">11</text>
<text x="311.1" y="141.8">-12V 500mA</text>
<text x="311.3" y="139.2">N-VOUT</text>
<text x="86.5" y="146.9">GND</text>
<text x="137.3" y="144.3">1206</text>
<text x="181.3" y="145.6">1206</text>
<text x="196.5" y="146.8">13</text>
<text x="233.1" y="146.8">12</text>
<text x="294.8" y="149.4">1206</text>
<text x="197.8" y="154.4">3</text>
<text x="233.1" y="154.4">5</text>
<text x="279.6" y="151.9">1206</text>
<text x="312.3" y="151.9">GND</text>
<text x="197.8" y="162.1">4</text>
<text x="233.1" y="162.1">8</text>
<text x="207.9" y="178.3" transform="rotate(-90 207.9 178.3)">6</text>
<text x="215.6" y="178.3" transform="rotate(-90 215.6 178.3)">9</text>
<text x="223.2" y="178.3" transform="rotate(-90 223.2 178.3)">7</text>
<text x="241.5" y="177.3">1206</text>
<text x="86.5" y="182.4">N-EN</text>
<text x="312.3" y="195.1">VIOC</text>
<text x="86.5" y="200.2">N-PG</text>
<text x="86.5" y="215.4">3.3V</text>
<text x="326" y="278.7">Title</text>
<text x="335.4" y="281.5">LT3045EDD &amp; LT3094EDD DEMO CIRCUIT</text>
<text x="335.4" y="278.9">ULTRALOW NOISE, ULTRAHIGH PSRR LINEAR REGULATOR</text>
<text x="326" y="286.3">Size</text>
<text x="336.2" y="286.3">Document Number</text>
<text x="409.9" y="286.3">Rev</text>
<text x="326" y="293.9">Date:</text>
<text x="328.6" y="288.8">A3</text>
<text x="339.3" y="293.9">Monday, September 16, 2019</text>
<text x="376.8" y="293.9">Sheet</text>
<text x="389.5" y="293.9">1</text>
<text x="397.2" y="293.9">of</text>
<text x="404.8" y="293.9">1</text>
<text x="412.4" y="288.8">1.0</text>
</g>
<g font-size="2.3" fill="#004080">
<text x="204.6" y="34.1">IN</text>
<text x="225.2" y="34.1">OUT</text>
<text x="204.6" y="41.7">IN</text>
<text x="223.6" y="41.7">OUTS</text>
<text x="204.6" y="49.3">EN/UV</text>
<text x="223.8" y="49.3">PGFB</text>
<text x="204.6" y="56.9">PG</text>
<text x="225.6" y="56.9">SET</text>
<text x="212" y="62.2" transform="rotate(-90 212 62.2)">ILIM</text>
<text x="217.1" y="62.2" transform="rotate(-90 217.1 62.2)">GND</text>
<text x="222.2" y="62.2" transform="rotate(-90 222.2 62.2)">GND</text>
<text x="202.1" y="133.1">IN</text>
<text x="223.6" y="133.1">OUTS</text>
<text x="202.1" y="140.7">IN</text>
<text x="225.2" y="140.7">OUT</text>
<text x="202.1" y="148.4">IN</text>
<text x="225.2" y="148.4">OUT</text>
<text x="202.1" y="156">EN/UV</text>
<text x="223.8" y="156">PGFB</text>
<text x="202.1" y="163.6">PG</text>
<text x="225.6" y="163.6">SET</text>
<text x="209.5" y="174" transform="rotate(-90 209.5 174)">ILIM</text>
<text x="217.1" y="174" transform="rotate(-90 217.1 174)">GND</text>
<text x="224.7" y="174" transform="rotate(-90 224.7 174)">VIOC</text>
</g>
<g font-size="2.3" fill="#000080">
<text x="99.2" y="36.1">E1</text>
<text x="137.3" y="40.2">C2</text>
<text x="167.8" y="40.2">R1</text>
<text x="181.3" y="38.4">C1</text>
<text x="181.3" y="41.2">(Opt)</text>
<text x="254.2" y="40.2">R2</text>
<text x="279.6" y="40.2">C4</text>
<text x="294.8" y="37.6">C3</text>
<text x="294.8" y="40.2">(Opt)</text>
<text x="302.2" y="36.1">E2</text>
<text x="111.9" y="42.2">22uF/50V</text>
<text x="137.3" y="42.7">4.7uF/35V</text>
<text x="167.8" y="42.7">0</text>
<text x="251.6" y="42.7">453k1%</text>
<text x="279.6" y="42.7">10uF/25V</text>
<text x="99.2" y="51.4">E4</text>
<text x="302.2" y="48.8">E3</text>
<text x="167.8" y="58">R3</text>
<text x="264.3" y="58">R4</text>
<text x="167.8" y="60.5">(Opt)</text>
<text x="180.5" y="63">200k1%</text>
<text x="183" y="60.5">R5</text>
<text x="241.5" y="65.6">C5</text>
<text x="251.6" y="65.6">R6</text>
<text x="264.3" y="60.5">12k1%</text>
<text x="238.9" y="68.1">4.7uF/35V</text>
<text x="251.6" y="68.1">121k1%</text>
<text x="203.4" y="75.7">R7</text>
<text x="99.2" y="79.3">E5</text>
<text x="203.4" y="78.3">249 1%</text>
<text x="99.2" y="97.1">E6</text>
<text x="99.2" y="135.2">E7</text>
<text x="112.4" y="136.9">CIN2</text>
<text x="112.4" y="139.5">22uF/50V</text>
<text x="137.3" y="139.2">C6</text>
<text x="137.3" y="141.8">4.7uF/35V</text>
<text x="181.3" y="140">C7</text>
<text x="181.3" y="142.8">(Opt)</text>
<text x="302.2" y="142.8">E8</text>
<text x="167.8" y="144.3">R8</text>
<text x="167.8" y="146.9">0</text>
<text x="251.6" y="149.4">453k1%</text>
<text x="254.2" y="146.9">R9</text>
<text x="279.6" y="146.9">C8</text>
<text x="279.6" y="149.4">10uF/25V</text>
<text x="294.8" y="144.3">C9</text>
<text x="294.8" y="146.9">(Opt)</text>
<text x="99.2" y="150.4">E9</text>
<text x="302.2" y="155.5">E10</text>
<text x="167.8" y="164.6">R10</text>
<text x="167.8" y="167.2">(Opt)</text>
<text x="264.3" y="164.6">R11</text>
<text x="264.3" y="167.2">12k1%</text>
<text x="241.5" y="172.3">C10</text>
<text x="251.6" y="172.3">R12</text>
<text x="238.9" y="174.8">4.7uF/35V</text>
<text x="251.6" y="174.8">121k1%</text>
<text x="99.2" y="186">E11</text>
<text x="200.8" y="185">R13</text>
<text x="185.6" y="190">R14</text>
<text x="198.3" y="187.5">4.99k1%</text>
<text x="183" y="192.6">200k1%</text>
<text x="99.2" y="203.8">E13</text>
<text x="302.2" y="198.7">E12</text>
<text x="99.2" y="219">E14</text>
</g>
<g font-size="2.3" fill="#00f">
<text x="110.1" y="39.5">+ CIN1</text>
<text x="108.6" y="140.9" transform="rotate(180 108.6 140.9)">+</text>
</g>
<g font-size="1.8">
<text x="44.2" y="1.9">5</text>
<text x="127.1" y="1.9">4</text>
<text x="210.1" y="1.9">3</text>
<text x="293" y="1.9">2</text>
<text x="376" y="1.9">1</text>
<text x=".8" y="40.7">D</text>
<text x="418.1" y="40.7">D</text>
<text x=".8" y="113.6">C</text>
<text x="418.1" y="113.6">C</text>
<text x=".8" y="186.6">B</text>
<text x="418.1" y="186.6">B</text>
<text x=".8" y="259.6">A</text>
<text x="418.1" y="259.6">A</text>
<text x="44.2" y="296.3">5</text>
<text x="127.1" y="296.3">4</text>
<text x="210.1" y="296.3">3</text>
<text x="293" y="296.3">2</text>
<text x="376" y="296.3">1</text>
</g>
</svg>
